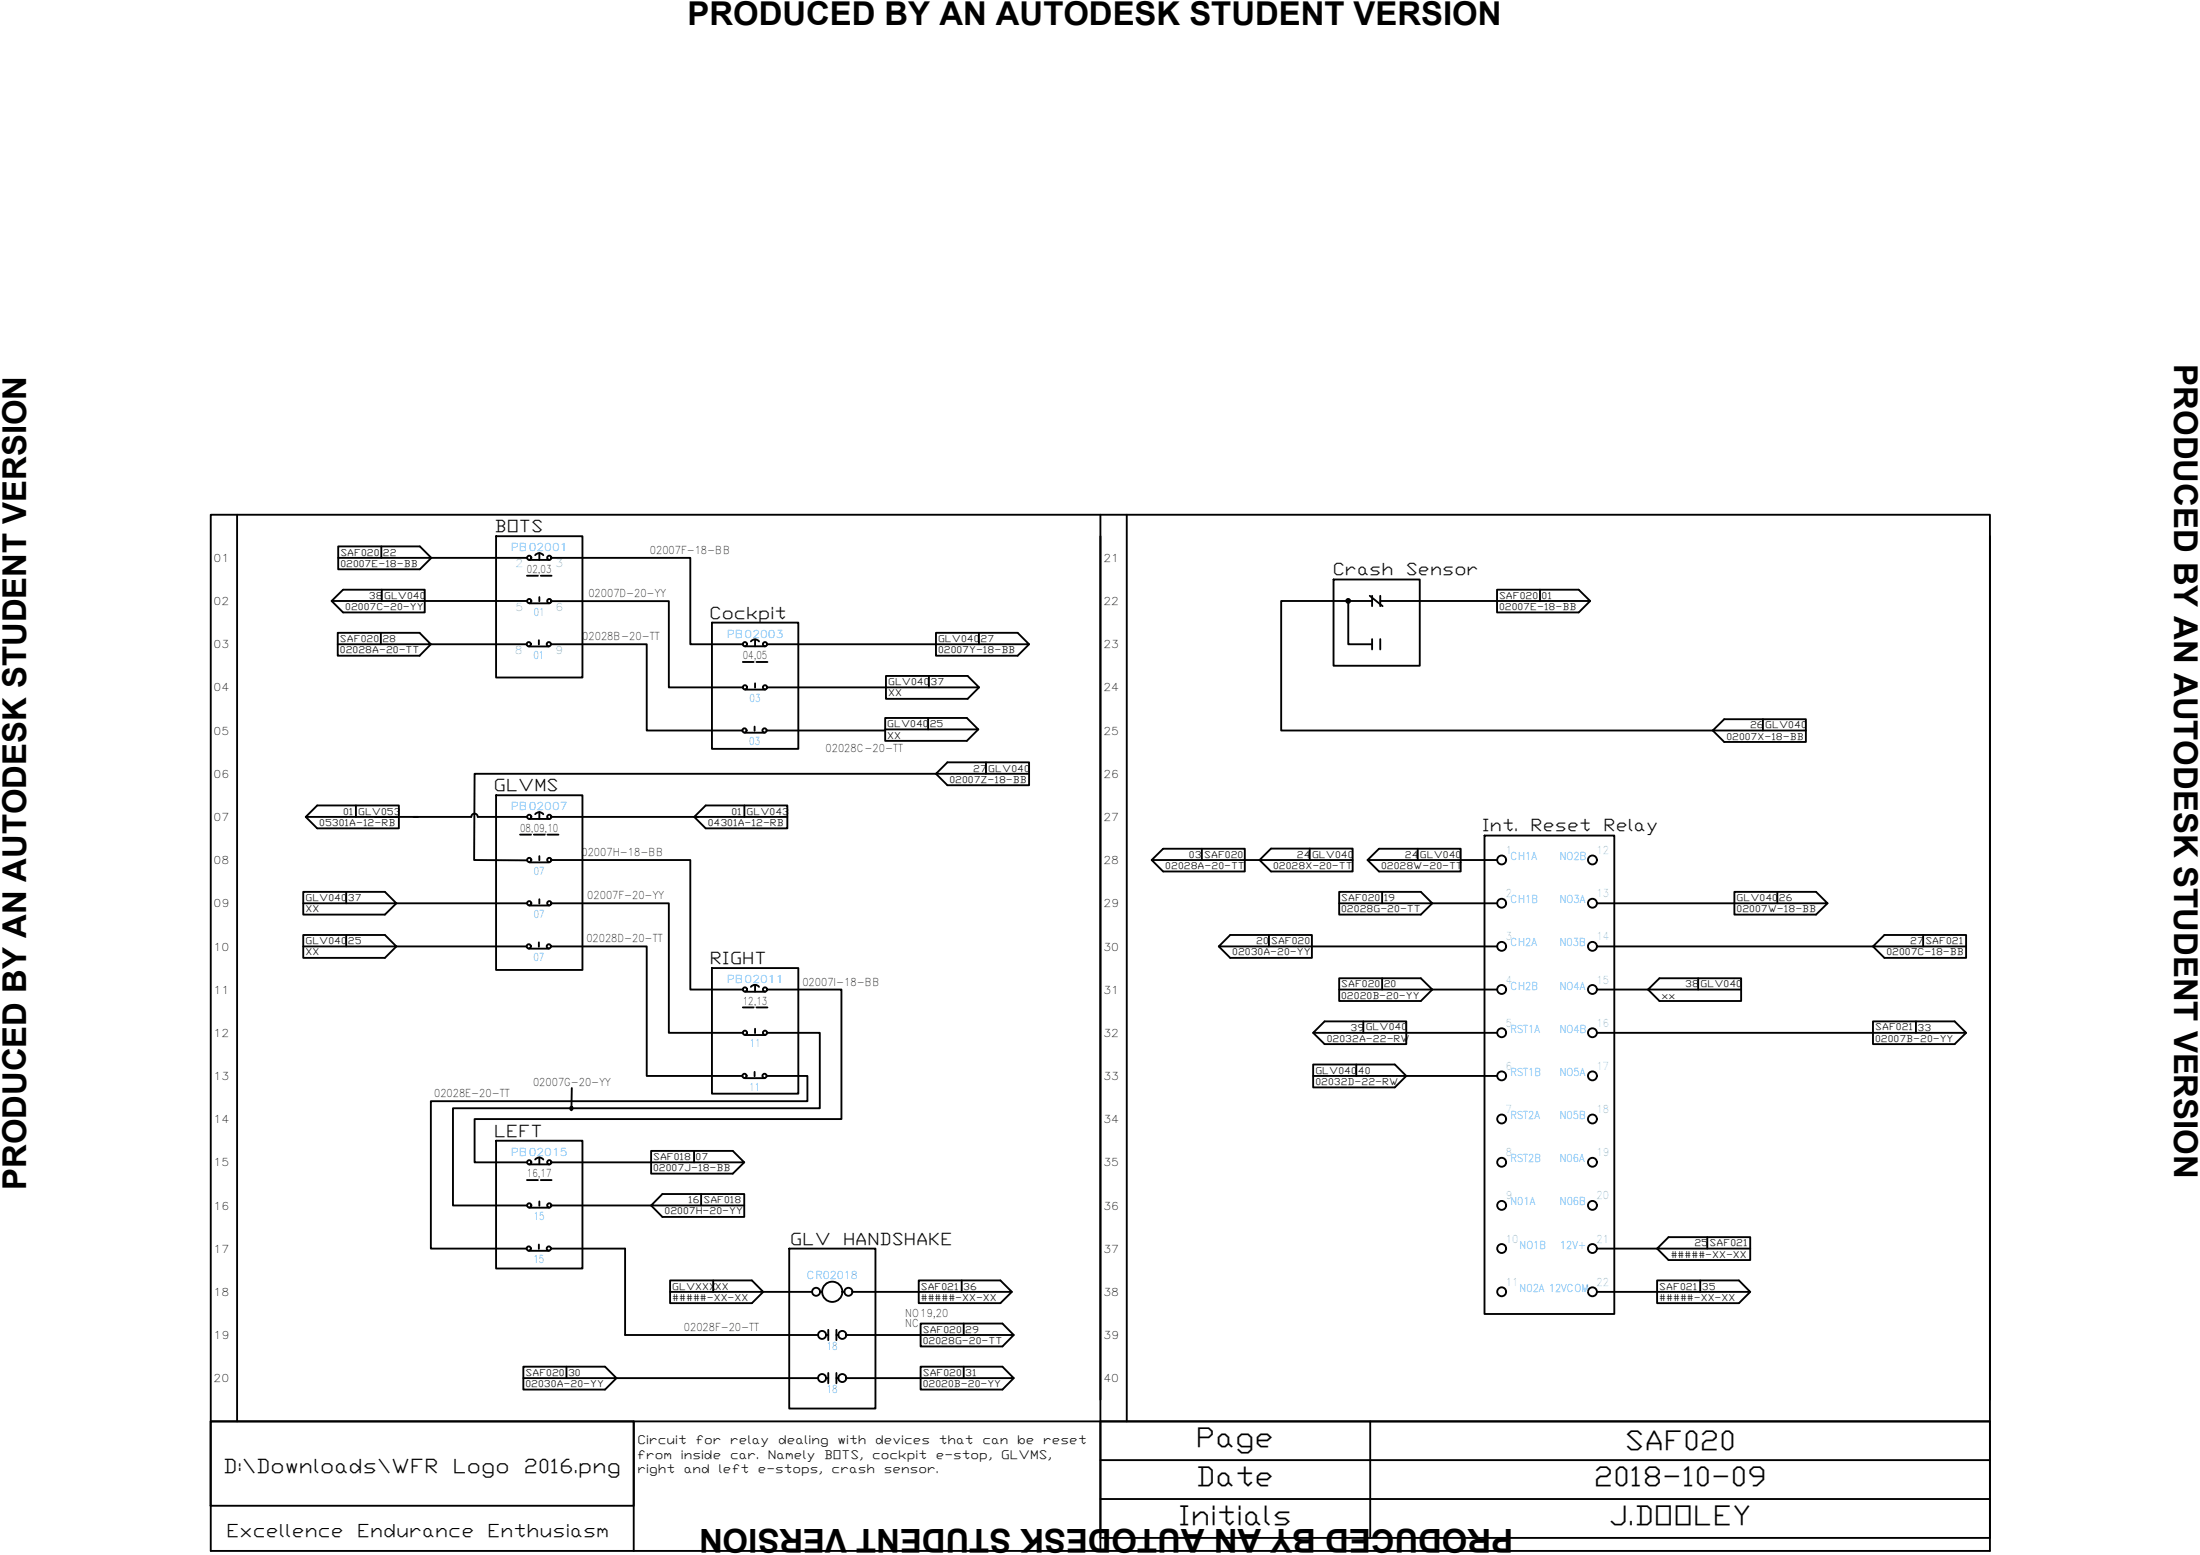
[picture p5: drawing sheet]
<svg xmlns="http://www.w3.org/2000/svg" width="297mm" height="210mm" viewBox="0 0 297 210" stroke-linecap="round" stroke-linejoin="round" font-family="sans-serif">
<g fill="none" stroke="#000" stroke-width=".25">
<path d="M28.5 69.5h240.2v139.9h-240.2zM32 69.5v122.4M45.7 75.3h12.5l-1.5-1.5h-11v3h11l1.5-1.5h13M51.5 73.8v1.5M51.5 79.6v1.5M67 72.4h11.6v19.1h-11.6zM71.1 77.7h1.5M71.4 75.6h2.8M72.3 74.9a.69 .69 0 0 1 1.1 0M72.8 74.6v1M73 77.7h1.5M74.5 75.3h18.7v11.7h7.1"/>
<path d="M148.6 69.5v139.9M152.1 69.5v122.4M180.1 78.2h11.6v11.7h-11.6zM207.9 79.6v1.5M268.7 72.4v116.5M44.8 81.1l1.5 1.6h11v-3.1h-11l-1.5 1.5h26.4M45.6 87h12.6l-1.6-1.6h-11v3.1h11l1.6-1.5h12.9M51.4 85.4v1.6M71.4 87.3h2.7M71.4 81.4h2.8M72.8 86.4v.6M72.8 80.6v.6"/>
<path d="M74.4 87h12.9v11.6h13M74.5 81.1h15.8v11.7h10M96.1 84h11.7v17.1h-11.7zM100.3 89.4h1.5M100.5 98.9h2.8M100.6 87.2h2.7M100.6 93.1h2.7M101.4 86.6a.69 .69 0 0 1 1.1 0M101.9 98.1v.6M101.9 86.3v.9M101.9 92.2v.6M102.1 89.4h1.5"/>
<path d="M103.5 98.6h16M103.6 87h35.3l-1.5-1.6h-11v3.1h11l1.5-1.5M103.6 92.8h28.6l-1.6-1.6h-11v3.1h11l1.6-1.5M119.5 98.5h12.6l-1.6-1.6h-11v3.1h11l1.6-1.5M125.3 96.9v1.6M125.4 91.2v1.6M132.2 85.4v1.6M182 81.1h-9v17.5h58.3l1.5 1.6h11v-3.1h-11l-1.5 1.5h12.5M184.9 80.4l1.8 1.4M185.3 81.1h-3.3v5.9h3.3M185.3 80.4v1.4M185.3 86.3v1.4"/>
<path d="M186.4 81.1h28.3l-1.5-1.5h-11.1v3.1h11.1l1.5-1.6M186.4 80.4v1.4M186.4 86.3v1.4M238 97.1v1.5M41.3 110.3l1.5 1.5h11.1v-3.1h-11.1l-1.5 1.6h12.6M48.1 108.7v1.6M50.6 110.3h13a.43 .43 0 0 1 .5-.5 .43 .43 0 0 1 .4 .5h6.7M67 107.4h11.6v23.5h-11.6zM70.2 112.7h1.5M71.4 110.5h2.8M71.4 116.4h2.8M72.1 112.7h1.5"/>
<path d="M72.3 109.9a.69 .69 0 0 1 1.1 0M72.8 109.6v.9M72.8 115.6v.5M73.9 112.7h1.5M74.5 116.1h18.7v17.5h7.1M74.5 110.3h19.8M93.7 110.3l1.6 1.5h11v-3.1h-11l-1.6 1.6h12.6M100.5 108.7v1.6M133.1 102.9v1.6M138.9 104.5h-12.5l1.5-1.6h11v3.1h-11l-1.5-1.5h-62.3l-.1 11.6h7.2M155.5 116.1l1.5 1.5h11.1v-3h-11.1l-1.5 1.5h14.6l1.5 1.5h11v-3.1h-11l-1.5 1.6h12.5M162.3 114.6v1.5"/>
<path d="M176.8 114.5v1.6M184.6 116.1l1.6 1.5h11v-3h-11l-1.6 1.5h12.6M191.4 114.6v1.5M197.1 116.1h5M200.4 112.8h17.6v64.6h-17.6zM40.9 127.8h12.6l-1.5-1.6h-11.1v3.1h11.1l1.5-1.5h17.6M40.9 121.9h12.6l-1.5-1.5h-11.1v3.1h11.1l1.5-1.6h17.7M46.7 120.4v1.5M46.7 126.2v1.6M71.4 128.1h2.7M71.4 122.2h2.8M72.8 127.2v.6"/>
<path d="M72.8 121.4v.6M74.4 127.8h12.9v17.4h13M74.5 121.9h15.8v17.5h10M96.1 130.7h11.7v16.9h-11.7zM100.3 136h1.5M100.6 133.9h2.7M100.6 139.7h2.7M101.4 133.2a.69 .69 0 0 1 1.1 0M101.9 132.9v1M101.9 138.9v.6M102.1 136h1.5M103.6 133.6h10v17.5h-49.5v5.8h7.1"/>
<path d="M103.6 139.4h7.1v10.2h-49.5v13.1h10M164.6 127.8l1.5 1.5h11v-3.1h-11l-1.5 1.6h37.5M171.3 126.2v1.6M177.3 139.4l1.5 1.5h11.1v-3h-11.1l-1.5 1.5h24.8M180.8 121.9h12.6l-1.6-1.5h-11v3.1h11l1.6-1.6h8.7M180.8 133.6h12.6l-1.6-1.5h-11v3h11l1.6-1.5h8.7M184.1 137.9v1.5M186.6 120.4v1.5M186.6 132.1v1.5M215.6 139.4h49.9l-1.6-1.5h-11v3h11l1.6-1.5M215.6 127.8h37.3l1.5 1.5h11.1v-3.1h-11.1l-1.5 1.6h12.6M215.6 121.9h31.1l-1.5-1.5h-11v3.1h11l1.5-1.6"/>
<path d="M215.6 133.6h6.9l1.6 1.5h11v-3h-11l-1.6 1.5h12.6M229.3 132.1v1.5M240 120.4v1.5M258.7 137.9v1.5M259.7 126.2v1.6M67 154h11.6v17.2h-11.6zM71.1 159.3h1.5M71.4 157.2h2.8M72.3 156.5a.69 .69 0 0 1 1.1 0M72.8 156.2v1M73 159.3h1.5M74.5 156.9h26l-1.6-1.5h-11v3h11l1.6-1.5"/>
<path d="M77.2 146.9v2.4l-.2 .2v.2l.1 .2 .2-.2-.1-.3M93.7 155.4v1.5M100.5 145.5h2.8M101.9 144.7v.6M103.5 145.2h5.5v3.4h-50.8v19.9h12.9M177.3 145.2h12.6l-1.6-1.5h-11v3.1h11l1.6-1.6h12.2M183.1 143.7v1.5M71.4 168.8h2.7M71.4 163h2.8M72.8 168v.6M72.8 162.2v.6M74.4 168.5h10v11.7h26.1"/>
<path d="M74.5 162.7h13.4l1.5 1.6h11.1v-3.1h-11.1l-1.5 1.5h12.6M90.5 174.4h12.5l-1.5-1.6h-11v3.1h11l1.5-1.5h6.7M94.7 161.2v1.5M96.3 172.8v1.6M106.6 168.5h11.6v21.6h-11.6zM110.7 174.4h.3M111.8 179.5v1.4M112.9 179.5v1.4M113.7 174.4h.3M115.1 174.4h21.5l-1.5-1.6h-11.1v3.1h11.1l1.5-1.5M129.8 172.8v1.6M130.1 178.7v1.5"/>
<path d="M215.6 168.5h8.1l1.6 1.6h11v-3.1h-11l-1.6 1.5h12.6M215.6 174.4h20.7l-1.5-1.6h-11.1v3.1h11.1l1.5-1.5M229.6 172.8v1.6M230.5 167v1.5M28.4 191.9h57.2v11.4h-57.2zM28.5 191.9h240.2v15.7h-120.1v-15.7M70.7 186h12.5l-1.5-1.5h-11v3.1h11l1.5-1.6h27.3M76.5 184.5v1.5M85.6 191.9v17.5M111.6 180.2h.2M111.6 186h.2M111.8 185.3v1.4"/>
<path d="M112.9 185.3v1.4M112.9 180.2h.3M112.9 186h.3M114.3 180.2h22.6l-1.6-1.5h-11v3.1h11l1.6-1.6M114.3 186h22.6l-1.6-1.5h-11v3.1h11l1.6-1.6M130.1 184.5v1.5M148.6 197.1h120.1M185 191.9v15.7M148.6 202.3h120.1"/>
<circle cx="71.5" cy="75.3" r=".29"/>
<circle cx="74.2" cy="75.3" r=".29"/>
<circle cx="71.4" cy="87" r=".29"/>
<circle cx="71.5" cy="81.1" r=".29"/>
<circle cx="74.1" cy="87" r=".29"/>
<circle cx="74.2" cy="81.1" r=".29"/>
<circle cx="100.5" cy="98.6" r=".29"/>
<circle cx="100.6" cy="87" r=".29"/>
<circle cx="100.6" cy="92.8" r=".29"/>
<circle cx="103.2" cy="98.6" r=".29"/>
<circle cx="103.3" cy="87" r=".29"/>
<circle cx="103.3" cy="92.8" r=".29"/>
<circle cx="182" cy="81.1" r=".26"/>
<circle cx="182" cy="81.1" r=".16"/>
<circle cx="182" cy="81.1" r=".07"/>
<circle cx="71.5" cy="110.3" r=".29"/>
<circle cx="71.5" cy="116.1" r=".29"/>
<circle cx="74.2" cy="116.1" r=".29"/>
<circle cx="74.2" cy="110.3" r=".29"/>
<circle cx="202.8" cy="116.1" r=".6"/>
<circle cx="215" cy="116.1" r=".6"/>
<circle cx="71.4" cy="127.7" r=".29"/>
<circle cx="71.5" cy="121.9" r=".29"/>
<circle cx="74.1" cy="127.7" r=".29"/>
<circle cx="74.2" cy="121.9" r=".29"/>
<circle cx="100.6" cy="133.6" r=".29"/>
<circle cx="100.6" cy="139.4" r=".29"/>
<circle cx="103.3" cy="133.6" r=".29"/>
<circle cx="103.3" cy="139.4" r=".29"/>
<circle cx="202.8" cy="127.7" r=".6"/>
<circle cx="202.8" cy="139.4" r=".6"/>
<circle cx="202.8" cy="121.9" r=".6"/>
<circle cx="202.8" cy="133.6" r=".6"/>
<circle cx="215" cy="139.4" r=".6"/>
<circle cx="215" cy="121.9" r=".6"/>
<circle cx="215" cy="127.7" r=".6"/>
<circle cx="215" cy="133.6" r=".6"/>
<circle cx="71.5" cy="156.9" r=".29"/>
<circle cx="74.2" cy="156.9" r=".29"/>
<circle cx="100.5" cy="145.2" r=".29"/>
<circle cx="103.2" cy="145.2" r=".29"/>
<circle cx="202.8" cy="156.9" r=".6"/>
<circle cx="202.8" cy="145.2" r=".6"/>
<circle cx="202.8" cy="151" r=".6"/>
<circle cx="215" cy="145.2" r=".6"/>
<circle cx="215" cy="156.9" r=".6"/>
<circle cx="215" cy="151" r=".6"/>
<circle cx="71.4" cy="168.5" r=".29"/>
<circle cx="71.5" cy="162.7" r=".29"/>
<circle cx="74.1" cy="168.5" r=".29"/>
<circle cx="74.2" cy="162.7" r=".29"/>
<circle cx="110.2" cy="174.4" r=".54"/>
<circle cx="112.4" cy="174.4" r="1.37"/>
<circle cx="114.6" cy="174.4" r=".54"/>
<circle cx="202.8" cy="168.5" r=".6"/>
<circle cx="202.8" cy="174.4" r=".6"/>
<circle cx="202.8" cy="162.7" r=".6"/>
<circle cx="215" cy="168.5" r=".6"/>
<circle cx="215" cy="174.4" r=".6"/>
<circle cx="215" cy="162.7" r=".6"/>
<circle cx="111" cy="180.2" r=".54"/>
<circle cx="111" cy="186" r=".54"/>
<circle cx="113.7" cy="180.2" r=".54"/>
<circle cx="113.7" cy="186" r=".54"/>
</g>
<g font-size="4.4">
<text x="92.8" y="3.4">PRODUCED BY AN AUTODESK STUDENT VERSION</text>
<text x="293.6" y="49.2" transform="rotate(90 293.6 49.2)">PRODUCED BY AN AUTODESK STUDENT VERSION</text>
<text x="3.5" y="160.6" transform="rotate(-90 3.5 160.6)">PRODUCED BY AN AUTODESK STUDENT VERSION</text>
<text x="204.3" y="206.4" transform="rotate(180 204.3 206.4)">PRODUCED BY AN AUTODESK STUDENT VERSION</text>
</g>
<g font-size="3.7">
<text x="161.5" y="195.4">Page</text>
<text x="219.4" y="195.8">SAF020</text>
<text x="161.5" y="200.6">Date</text>
<text x="215.2" y="200.6">2018-10-09</text>
<text x="159" y="205.9">Initials</text>
<text x="217.2" y="205.9">J.DOOLEY</text>
</g>
<g font-size="2.7">
<text x="30.1" y="198.9">D:\Downloads\WFR</text>
<text x="61.1" y="198.9">Logo</text>
<text x="70.7" y="198.9">2016.png</text>
</g>
<g font-size="2.4">
<text x="30.6" y="207.5">Excellence</text>
<text x="48.2" y="207.5">Endurance</text>
<text x="65.8" y="207.5">Enthusiasm</text>
</g>
<g font-size="2.3">
<text x="66.8" y="71.9">BOTS</text>
<text x="179.9" y="77.7">Crash</text>
<text x="189.8" y="77.7">Sensor</text>
<text x="95.8" y="83.5">Cockpit</text>
<text x="66.7" y="106.8">GLVMS</text>
<text x="200.1" y="112.2">Int.</text>
<text x="206.6" y="112.2">Reset</text>
<text x="216.5" y="112.2">Relay</text>
<text x="95.8" y="130.1">RIGHT</text>
<text x="66.7" y="153.4">LEFT</text>
<text x="106.7" y="168">GLV</text>
<text x="113.8" y="168">HANDSHAKE</text>
</g>
<g font-size="1.6">
<text x="86" y="196.9">from</text>
<text x="86.1" y="195">Circuit</text>
<text x="91.9" y="196.9">inside</text>
<text x="93.9" y="195">for</text>
<text x="98.6" y="196.9">car.</text>
<text x="98.6" y="195">relay</text>
<text x="103.7" y="196.9">Namely</text>
<text x="105" y="195">dealing</text>
<text x="111.3" y="196.9">BOTS,</text>
<text x="113.1" y="195">with</text>
<text x="117.7" y="196.9">cockpit</text>
<text x="118.2" y="195">devices</text>
<text x="126.4" y="196.9">e-stop,</text>
<text x="126.8" y="195">that</text>
<text x="132.6" y="195">can</text>
<text x="135.2" y="196.9">GLVMS,</text>
<text x="137.3" y="195">be</text>
<text x="140.9" y="195">reset</text>
<text x="86.1" y="198.9">right</text>
<text x="92.3" y="198.9">and</text>
<text x="97" y="198.9">left</text>
<text x="102.3" y="198.9">e-stops,</text>
<text x="112.3" y="198.9">crash</text>
<text x="119.3" y="198.9">sensor.</text>
</g>
<g font-size="1.5">
<text x="28.8" y="75.9">01</text>
<text x="71.1" y="77.3">02,03</text>
<text x="87.7" y="74.8">02007F-18-BB</text>
<text x="149" y="75.9">21</text>
<text x="28.8" y="81.7">02</text>
<text x="79.4" y="80.6">02007D-20-YY</text>
<text x="149" y="81.7">22</text>
<text x="28.8" y="87.5">03</text>
<text x="78.6" y="86.4">02028B-20-TT</text>
<text x="100.3" y="89">04,05</text>
<text x="149" y="87.5">23</text>
<text x="28.8" y="93.3">04</text>
<text x="149" y="93.3">24</text>
<text x="28.8" y="99.2">05</text>
<text x="111.5" y="101.5">02028C-20-TT</text>
<text x="149" y="99.2">25</text>
<text x="28.8" y="105">06</text>
<text x="149" y="105">26</text>
<text x="28.8" y="110.8">07</text>
<text x="70.2" y="112.3">08,09,10</text>
<text x="149" y="110.8">27</text>
<text x="28.8" y="116.6">08</text>
<text x="78.5" y="115.6">02007H-18-BB</text>
<text x="149" y="116.6">28</text>
<text x="28.8" y="122.5">09</text>
<text x="79.3" y="121.4">02007F-20-YY</text>
<text x="149" y="122.5">29</text>
<text x="28.8" y="128.3">10</text>
<text x="79.2" y="127.2">02028D-20-TT</text>
<text x="149" y="128.3">30</text>
<text x="28.8" y="134.1">11</text>
<text x="100.3" y="135.6">12,13</text>
<text x="108.3" y="133">02007I-18-BB</text>
<text x="149" y="134.1">31</text>
<text x="28.8" y="139.9">12</text>
<text x="149" y="139.9">32</text>
<text x="28.8" y="145.8">13</text>
<text x="58.6" y="148.1">02028E-20-TT</text>
<text x="72" y="146.7">02007G-20-YY</text>
<text x="149" y="145.8">33</text>
<text x="28.8" y="151.6">14</text>
<text x="149" y="151.6">34</text>
<text x="28.8" y="157.4">15</text>
<text x="71.1" y="158.9">16,17</text>
<text x="149" y="157.4">35</text>
<text x="28.8" y="163.3">16</text>
<text x="149" y="163.3">36</text>
<text x="28.8" y="169.1">17</text>
<text x="149" y="169.1">37</text>
<text x="28.8" y="174.9">18</text>
<text x="92.3" y="179.7">02028F-20-TT</text>
<text x="122.2" y="179.2">NC</text>
<text x="122.2" y="177.8">NO19,20</text>
<text x="149" y="174.9">38</text>
<text x="28.8" y="180.8">19</text>
<text x="149" y="180.8">39</text>
<text x="28.8" y="186.6">20</text>
<text x="149" y="186.6">40</text>
</g>
<g font-size="1.5" fill="#007fff">
<text x="69" y="74.4">PB02001</text>
<text x="98.1" y="86.1">PB02003</text>
<text x="69" y="109.4">PB02007</text>
<text x="203.9" y="116.1">CH1A</text>
<text x="210.6" y="116.1">NO2B</text>
<text x="203.9" y="121.9">CH1B</text>
<text x="210.6" y="121.9">NO3A</text>
<text x="203.9" y="127.8">CH2A</text>
<text x="210.6" y="127.8">N03B</text>
<text x="98.1" y="132.7">PB02011</text>
<text x="203.9" y="133.6">CH2B</text>
<text x="210.6" y="133.6">NO4A</text>
<text x="203.9" y="139.4">RST1A</text>
<text x="210.6" y="139.4">NO4B</text>
<text x="203.9" y="145.2">RST1B</text>
<text x="210.6" y="145.2">NO5A</text>
<text x="203.9" y="151.1">RST2A</text>
<text x="210.6" y="151.1">N05B</text>
<text x="69" y="156">PB02015</text>
<text x="203.9" y="156.9">RST2B</text>
<text x="210.6" y="156.9">N06A</text>
<text x="203.9" y="162.7">N01A</text>
<text x="210.6" y="162.7">N06B</text>
<text x="108.9" y="172.6">CR02018</text>
<text x="205.2" y="168.5">NO1B</text>
<text x="210.6" y="168.5">12V+</text>
<text x="205.2" y="174.4">N02A 12VCOM</text>
</g>
<g font-size="1.5" fill="#6eddc1">
<text x="69.6" y="76.5">2</text>
<text x="75" y="76.5">3</text>
<text x="69.6" y="82.5">5</text>
<text x="75" y="82.5">6</text>
<text x="69.5" y="88.3">8</text>
<text x="74.9" y="88.3">9</text>
<text x="203.3" y="115.3">1</text>
<text x="215.6" y="115.3">12</text>
<text x="203.3" y="121.1">2</text>
<text x="215.6" y="121.1">13</text>
<text x="203.3" y="126.9">3</text>
<text x="215.6" y="126.9">14</text>
<text x="203.3" y="132.8">4</text>
<text x="215.6" y="132.8">15</text>
<text x="203.3" y="138.6">5</text>
<text x="215.6" y="138.6">16</text>
<text x="203.3" y="144.4">6</text>
<text x="215.6" y="144.4">17</text>
<text x="203.3" y="150.3">7</text>
<text x="215.6" y="150.3">18</text>
<text x="203.3" y="156.1">8</text>
<text x="203.3" y="161.9">9</text>
<text x="215.6" y="156.1">19</text>
<text x="215.6" y="161.9">20</text>
<text x="203.3" y="167.7">10</text>
<text x="215.6" y="167.7">21</text>
<text x="203.3" y="173.6">11</text>
<text x="215.6" y="173.6">22</text>
</g>
<g font-size="1.5" fill="#00b8b8">
<text x="72.1" y="83.1">01</text>
<text x="72" y="88.9">01</text>
<text x="101.2" y="94.8">03</text>
<text x="101.2" y="100.6">03</text>
<text x="72.1" y="118.1">07</text>
<text x="72.1" y="123.9">07</text>
<text x="72" y="129.7">07</text>
<text x="101.2" y="141.4">11</text>
<text x="101.2" y="147.2">11</text>
<text x="72.1" y="164.7">15</text>
<text x="72" y="170.5">15</text>
<text x="111.6" y="182.3">18</text>
<text x="111.6" y="188.1">18</text>
</g>
<g font-size="1.3">
<text x="46" y="75">SAF020</text>
<text x="46" y="76.5">02007E-18-BB</text>
<text x="51.7" y="75">22</text>
<text x="46.6" y="82.4">02007C-20-YY</text>
<text x="49.8" y="80.8">38GLV040</text>
<text x="202.4" y="80.8">SAF020</text>
<text x="202.4" y="82.4">02007E-18-BB</text>
<text x="208.1" y="80.8">01</text>
<text x="45.9" y="86.7">SAF020</text>
<text x="45.9" y="88.2">02028A-20-TT</text>
<text x="51.6" y="86.7">28</text>
<text x="126.6" y="86.7">GLV04027</text>
<text x="126.6" y="88.2">02007Y-18-BB</text>
<text x="119.9" y="92.5">GLV04037</text>
<text x="119.9" y="94">XX</text>
<text x="119.8" y="98.2">GLV04025</text>
<text x="119.8" y="99.7">XX</text>
<text x="233.1" y="99.8">02007X-18-BB</text>
<text x="236.3" y="98.3">26GLV040</text>
<text x="128.2" y="105.7">02007Z-18-BB</text>
<text x="131.4" y="104.2">27GLV040</text>
<text x="43.1" y="111.5">05301A-12-RB</text>
<text x="46.3" y="110">01 GLV053</text>
<text x="95.6" y="111.5">04301A-12-RB</text>
<text x="98.8" y="110">01 GLV043</text>
<text x="157.3" y="117.3">02028A-20-TT</text>
<text x="160.5" y="115.8">03 SAF020</text>
<text x="171.9" y="117.3">02028X-20-TT</text>
<text x="175.1" y="115.8">24GLV040</text>
<text x="186.5" y="117.3">02028W-20-TT</text>
<text x="189.7" y="115.8">24GLV040</text>
<text x="41.2" y="121.6">GLV04037</text>
<text x="41.2" y="123.1">XX</text>
<text x="181.1" y="121.6">SAF020</text>
<text x="181.1" y="123.1">02028G-20-TT</text>
<text x="186.8" y="121.6">19</text>
<text x="234.5" y="121.6">GLV04026</text>
<text x="234.5" y="123.1">02007W-18-BB</text>
<text x="41.2" y="127.5">GLV04025</text>
<text x="41.2" y="129">XX</text>
<text x="166.4" y="129">02030A-20-YY</text>
<text x="169.6" y="127.5">20 SAF020</text>
<text x="254.7" y="129">02007C-18-BB</text>
<text x="257.9" y="127.5">27SAF021</text>
<text x="181.1" y="133.3">SAF020</text>
<text x="181.1" y="134.8">02020B-20-YY</text>
<text x="186.8" y="133.3">20</text>
<text x="224.4" y="134.8">xx</text>
<text x="227.5" y="133.3">38GLV040</text>
<text x="179.1" y="140.6">02032A-22-RW</text>
<text x="182.3" y="139.1">39GLV040</text>
<text x="253.2" y="139.1">SAF021</text>
<text x="253.2" y="140.6">02007B-20-YY</text>
<text x="258.9" y="139.1">33</text>
<text x="177.6" y="144.9">GLV04040</text>
<text x="177.6" y="146.4">02032D-22-RW</text>
<text x="88.2" y="156.6">SAF018</text>
<text x="88.2" y="158.1">02007J-18-BB</text>
<text x="93.9" y="156.6">07</text>
<text x="89.7" y="163.9">02007H-20-YY</text>
<text x="92.9" y="162.4">16 SAF018</text>
<text x="225.6" y="169.8">#####-XX-XX</text>
<text x="228.8" y="168.2">25SAF021</text>
<text x="90.8" y="174.1">GLVXXXXX</text>
<text x="90.8" y="175.6">#####-XX-XX</text>
<text x="124.3" y="174.1">SAF021</text>
<text x="124.3" y="175.6">#####-XX-XX</text>
<text x="124.6" y="179.9">SAF020</text>
<text x="130.1" y="174.1">36</text>
<text x="130.3" y="179.9">29</text>
<text x="224" y="174.1">SAF021</text>
<text x="224" y="175.6">#####-XX-XX</text>
<text x="229.8" y="174.1">35</text>
<text x="71" y="185.7">SAF020</text>
<text x="76.7" y="185.7">30</text>
<text x="124.6" y="181.4">02028G-20-TT</text>
<text x="124.6" y="185.7">SAF020</text>
<text x="130.3" y="185.7">31</text>
<text x="71" y="187.3">02030A-20-YY</text>
<text x="124.6" y="187.3">02020B-20-YY</text>
</g>
</svg>
